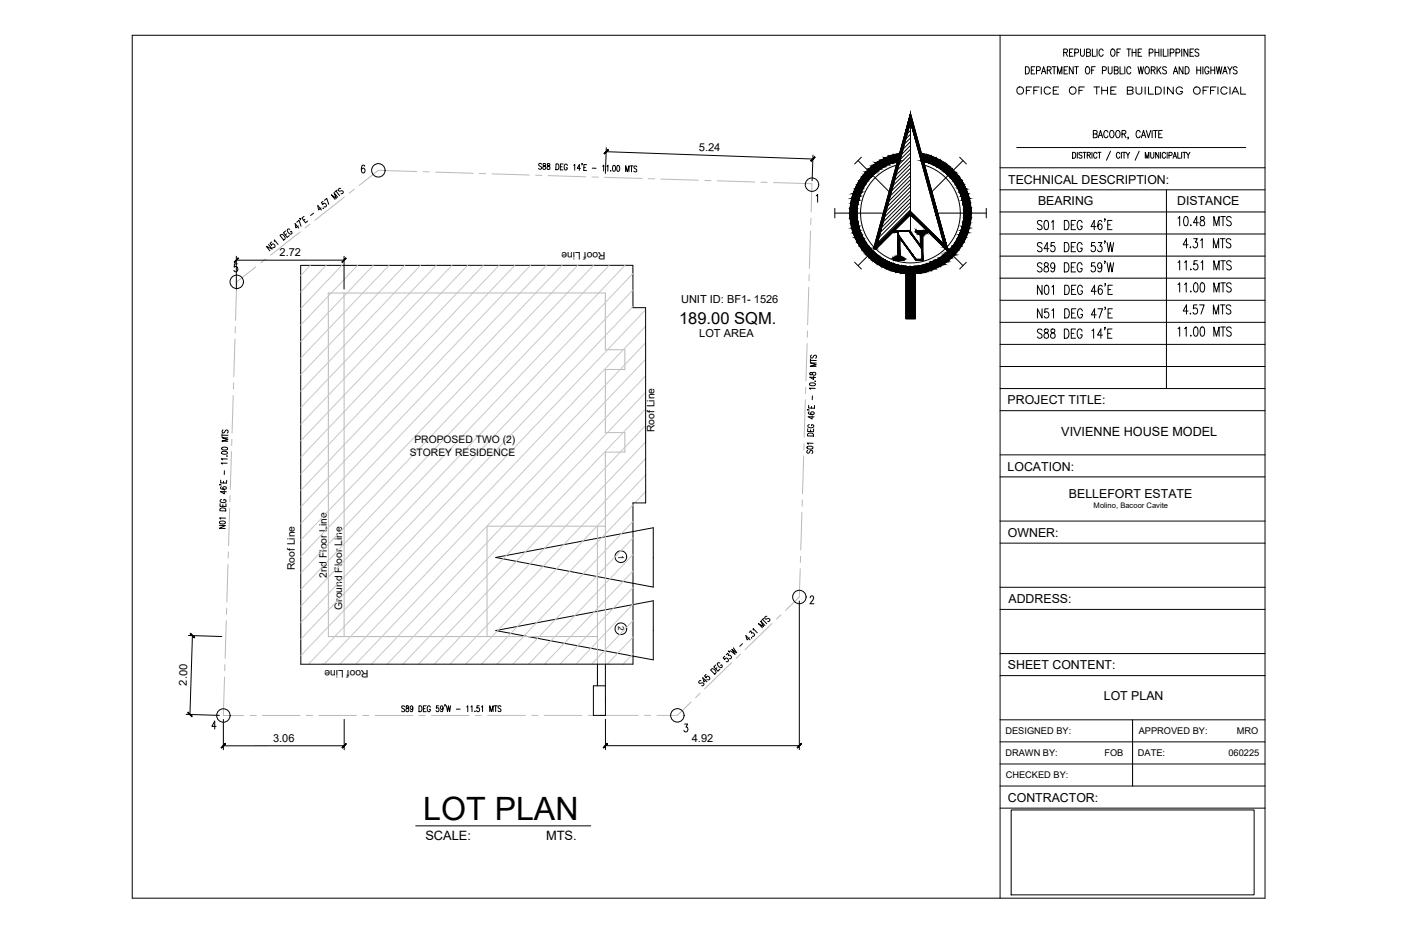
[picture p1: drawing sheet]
<svg xmlns="http://www.w3.org/2000/svg" width="914mm" height="610mm" viewBox="0 0 914 610" stroke-linecap="round" stroke-linejoin="round" font-family="sans-serif">
<!-- layer: 0 -->
<g fill="none" stroke="#000" stroke-width=".65">
<path d="M86 23h740v563h-740zM653 23v563M396 99l135 5M396 96l-1 17M238 108h-1a3 3 0 0 0 0 5 1.5 1.5 0 0 0 1-2 1.5 1.5 0 0 0-2-1v1M354 107h-1h-1v1l1 1a1 1 0 0 1 0 1 1 1 0 0 1-1 0M355 107l-1 1a2 2 0 0 1 2 2 1.2 1.2 0 0 1-2-1 1.2 1.2 0 0 1 2-1v-1zM357 107v1a2 2 0 0 1 2 2 1.2 1.2 0 0 1-2 0 1.2 1.2 0 0 1 1-2l1-1zM363 107a1.9 1.9 0 0 1 2 2 1.9 1.9 0 0 1-2 2zM366 109h1M368 107h-2v4h1M370 108a1.1 1.1 0 0 0-1-1 1.1 1.1 0 0 0-1 2 1.1 1.1 0 0 0 1 2 1.1 1.1 0 0 0 1-1v-1"/>
<path d="M374 108l1-1v4M379 110h-2l1-3v4M380 107v1M381 109h1M383 107h-2v4h2M387 110h2M393 108h1v4M396 109l1-1v4M399 111h.1M400 108a1.9 1.9 0 0 1 2 2 1.9 1.9 0 0 1-1 2l-1-1zM403 108a1.9 1.9 0 0 1 2 2 1.9 1.9 0 0 1-1 2l-1-1zM408 112v-4l1 4 2-4-1 4"/>
<path d="M411 108h2M412 108v4M416 109l-1-1-1 1v1h1a1 1 0 0 1 0 2 1 1 0 0 1-1 0M531 101l-1 17M653 110h173M205 139l-2 2M210 136l-2 1-1-3 3 3M211 131l-1 1 1 2a1.1 1.1 0 0 1 1-1 1.1 1.1 0 0 1 1 1 1.1 1.1 0 0 1-1 1M211 136h.1M212 131l1-1 2 3M219 125l3 3M220 124l-1 1"/>
<path d="M220 129l-2-3 2 3-4-2 3 3M222 123h-1v1l1 1 1-1a1.1 1.1 0 0 1 1 2 1 1 0 0 1-1 0M533 128l1-1v5M653 124h173M653 138h173M761 124v130M175 160l3 3-4-2 2 3M177 158l-1 1 1 1a1.1 1.1 0 0 1 1-1 1.1 1.1 0 0 1 1 2 1.1 1.1 0 0 1-1 0M179 158v-1l2 3M183 154a1.9 1.9 0 0 1 3 0 1.9 1.9 0 0 1-1 3zM186 151l-1 1 2 3 2-1M187 153h-1"/>
<path d="M189 150a1.1 1.1 0 0 0-1 0 1.1 1.1 0 0 0 0 1v1a1.1 1.1 0 0 0 2 1 1.1 1.1 0 0 0 0-2M194 145l1-1 1 4M195 147l-2 2v-3l2 3M196 143h.1M198 141l-1 1 2 3 2-1M199 143l-1 1M653 153h173M154 167v22M155 172h-2v2a1.5 1.5 0 0 1 2 2 1.5 1.5 0 0 1-2 1v-1M196 173h217v28h8v127h-8v105l-217 1zM225 167v22M225 170h-71"/>
<path d="M653 167h173M653 182h173M653 196h173M653 210h173M529 235h4M529 234v2M530 232h-1l1 2v-1l1-1a1 1 0 0 1 2 0 1.1 1.1 0 0 1-1 2M533 237h-4l4 1-4 1h4M653 225h173M653 239h173M529 250h2l1 1a2.2 2.2 0 0 1-4 0zM529 243v2a2 2 0 0 1 3-2 1.2 1.2 0 0 1-1 2 1.2 1.2 0 0 1-1-2z"/>
<path d="M530 258v3M531 246v2l-2-2h3M532 249h.1M532 254l-4-1 1 1M653 254h173M527 267l1 1M527 280v2h4v-2M528 265v1h4v-1M528 269a1.9 1.9 0 0 0 1 2 1.9 1.9 0 0 0 2-2 1.1 1.1 0 0 0-1 0 1.1 1.1 0 0 0-1 1l1 1M528 277a1.1 1.1 0 0 0-1 1 1.1 1.1 0 0 0 2 1h1a1.1 1.1 0 0 0 1-1 1.1 1.1 0 0 0-1-1v1M530 265v1M530 271v2l-2-1h3"/>
<path d="M653 268h173M145 295a1.9 1.9 0 0 1 2-1 1.9 1.9 0 0 1 1 2h-3zM145 292h2l2 1a2.2 2.2 0 0 1-4 0zM145 284h4M145 283v2M146 281l-1 1 1 1v-1l1-1a1 1 0 0 1 2 0 1 1 0 0 1 0 1l-1 1M148 298h.1M148 300l-4-1 1 1M149 286h-4l4 1-4 1h4M527 292l2-1 2 1a2.2 2.2 0 0 1-4 0zM527 294v1v1h1l1-2a1 1 0 0 1 1 0 1 1 0 0 1 0 2M527 283a2.2 2.2 0 0 1 3 0 2.2 2.2 0 0 1 1 2h-4z"/>
<path d="M529 281v1M531 289h-4l1 1M653 297h173M143 316l1 1M144 313v2h4v-1M144 318a1.9 1.9 0 0 0 2 2 1.9 1.9 0 0 0 2-2 1.1 1.1 0 0 0-2 0 1.1 1.1 0 0 0 0 1M146 314v1M146 307v3M148 302h-4l1 1M653 311h173M144 329v1l3 1v-2M144 332a2.2 2.2 0 0 1 2 0 2.2 2.2 0 0 1 1 1h-4z"/>
<path d="M145 326a1.1 1.1 0 0 0-1 1 1.1 1.1 0 0 0 1 1h1a1.1 1.1 0 0 0 2-1 1.1 1.1 0 0 0-2-1v1M145 329v2M146 320v2l-2-1h4M147 338h-4l1 1M143 343h4l-4 2h4M143 340h2l2 1a2.2 2.2 0 0 1-4 0zM653 340h173M653 354h173M522 392v97M529 390v-1a1.2 1.2 0 0 1 2 0 1.2 1.2 0 0 1 0 2l-2 3h2M653 383h173M653 398h173"/>
<path d="M123 415h22M126 415l-2 51M489 413l1-1 1 1a1.1 1.1 0 0 1 1 1 1.1 1.1 0 0 1-1 1M489 416l-1 2-1-3 3 3M490 416h.1M492 411v-1l2 3M498 404l2 3M498 404l-1 1M499 408l-2-3 1 4-3-2 3 3M501 402l-2 1v1h1h1a1.1 1.1 0 0 1 2 1 1.1 1.1 0 0 1-2 1M390 433v15M395 436h.1"/>
<path d="M395 433v15M464 437a1.9 1.9 0 0 1 3 0 1.9 1.9 0 0 1-1 3zM467 434l-1 1 3 3 1-1M468 436l-1 1M470 433a1.1 1.1 0 0 0-2 0 1.1 1.1 0 0 0 1 2 1.1 1.1 0 0 0 2 1 1.1 1.1 0 0 0 0-2h-1M473 428l-1 1 1 2a1.1 1.1 0 0 1 1-1 1.1 1.1 0 0 1 1 1 1.1 1.1 0 0 1-1 1M474 427l1-1 1 2a1.1 1.1 0 0 1 1 0 1.1 1.1 0 0 1-1 2M476 425v1M479 423l2 3-3-2 2 3-3-2M485 420l-2 2M653 427h173M387 448h8v19h-8z"/>
<path d="M457 444l-1 2h1h2v1l-1 1M461 440l-1 1 1 1a1.1 1.1 0 0 1 1-1 1.1 1.1 0 0 1 1 2 1.1 1.1 0 0 1-1 1M461 444l-2 1v-3l2 3M653 441h173M121 466l22 1M141 474h-3l2-3v5M146 470v19M225 470v19M264 461h-1h-1v1l2 1a1 1 0 0 1 0 1 1 1 0 0 1-2 0M265 461v1a2 2 0 0 1 2 2 1.3 1.3 0 0 1-2-1 1.3 1.3 0 0 1 2-1v-1zM269 462v1a1 1 0 0 1-1-1 1 1 0 0 1 1-1v3h-1M273 461a1.9 1.9 0 0 1 2 2 1.9 1.9 0 0 1-2 2z"/>
<path d="M276 463h1M278 461h-2v4h2M281 462a1.1 1.1 0 0 0-1-1 1.1 1.1 0 0 0-1 1v1a1.1 1.1 0 0 0 1 2 1.1 1.1 0 0 0 1-2h-1M286 461h-1v1a1.1 1.1 0 0 1 1 0 1.1 1.1 0 0 1 0 2 1.1 1.1 0 0 1-1 0M289 462v1a1.1 1.1 0 0 1-2-1 1.1 1.1 0 0 1 2-1v3h-1M291 460l-1 1M291 461l1 4 1-4v4l1-4M298 463h2M305 461v4M307 461h1v4M310 464h.1M313 461h-2v1a1.1 1.1 0 0 1 2 0 1.1 1.1 0 0 1 0 2 1.1 1.1 0 0 1-2 0"/>
<path d="M314 461h1v3M320 464v-3l1 3 1-3v3M323 461h1M323 461v3M327 461h-1h-1v1l1 1a1 1 0 0 1 1 1 1 1 0 0 1-2 0M395 470v19M447 473h2l-1 2a1.5 1.5 0 0 1 1 2 1.5 1.5 0 0 1-3 0M653 470h173M739 470v43M225 487h-79M395 487h127M653 484h173"/>
<path d="M653 499h173M653 513h173M271 539h115M653 527h173M660 529h159v55h-159z"/>
<circle cx="247" cy="111" r="4"/>
<circle cx="530" cy="121" r="4"/>
<circle cx="155" cy="184" r="4"/>
<circle cx="522" cy="390" r="4"/>
<circle cx="146" cy="467" r="4"/>
<circle cx="442" cy="467" r="4"/>
</g>
<!-- layer: papel -->
<g fill="none" stroke="#000" stroke-width=".65">
<path d="M664 96h149M700 99a1.9 1.9 0 0 1 2 2 1.9 1.9 0 0 1-2 2zM703 99v4M706 100v-1l-2 1v1l2 1v1h-2M707 99h2M708 99v4M713 99v4M714 87h2v-2h-2v5l2-1v-1l-1-1M717 99h2M717 90l1-5 2 5M717 88h2M718 99v4"/>
<path d="M723 86a1.4 1.4 0 0 0-2-1 1.4 1.4 0 0 0-1 2v1a1.4 1.4 0 0 0 1 2 1.4 1.4 0 0 0 2-1M725 99l-3 6M725 85a2.4 2.4 0 0 1 2 3 2.4 2.4 0 0 1-2 2 3 3 0 0 1 0-5zM729 85a2.4 2.4 0 0 1 2 3 2.4 2.4 0 0 1-2 2 3 3 0 0 1 0-5zM732 99v4M732 87h2v-2h-2v5M733 99h2M734 87l1 3M734 99v4M735 99l1 2v2M736 90v1M737 99l-1 2"/>
<path d="M744 99l-3 6M744 86a1.4 1.4 0 0 0-2-1 1.4 1.4 0 0 0-1 2v1a1.4 1.4 0 0 0 1 2 1.4 1.4 0 0 0 2-1M745 90l1-5 2 5M745 88h2M748 85l2 5 1-5M751 99v3l1 1h1v-4M752 85v5M753 85h2M754 85v5M756 87h2M756 99v4l-2-4v4M757 99v4"/>
<path d="M759 85h-3v5h3M762 99v4M769 99v4h1M771 99v4M772 99h2M773 99v4M774 99l1 2v2M777 99l-2 2M710 101h1v-1l-1-1v4M711 101l1 2M716 100a1.1 1.1 0 0 0-1-1 1.1 1.1 0 0 0-1 2v1a1.1 1.1 0 0 0 1 1 1.1 1.1 0 0 0 1-1M731 100a1.1 1.1 0 0 0-2-1 1.1 1.1 0 0 0 0 2v1a1.1 1.1 0 0 0 0 1 1.1 1.1 0 0 0 2-1"/>
<path d="M748 103v-4l1 4 1-4v4M761 100a1.1 1.1 0 0 0-2-1 1.1 1.1 0 0 0 0 2v1a1.1 1.1 0 0 0 0 1 1.1 1.1 0 0 0 2-1M763 101h2v-1l-2-1v4M766 103l1-4 1 4M766 102h2"/>
</g>
<!-- layer: Layer 1 -->
<g fill="none" stroke="#000" stroke-width=".65">
<path d="M594 79l25 85-3-4zM594 74l25 90-25-85zM594 74v5l-22 83zM594 74l-22 88h-2zM594 77v75M594 78h.1M594 100l-8 9M594 97l-7 8M594 95l-7 7M594 92l-6 6M594 90l-5 5M594 88l-4 4"/>
<path d="M594 85l-3 3M594 83l-2 2M594 80l-1 1M560 105l21 21M561 118l4 2-6 1zM561 118h5l-1 2zM562 103l-4 4M563 115l3 3h-5zM563 115l5 1-2 2zM565 113l3 3-5-1zM565 113l5 1-2 2zM567 110l3 4-5-1z"/>
<path d="M567 110l5 2-2 2zM567 110l2-2 3 4zM569 108l6 2-3 2zM569 108l3-2 3 4zM572 106l5 3-2 1zM572 106l3-1 2 4zM575 105l5 2-3 2zM575 105l3-2 2 4zM578 103l4 3-2 1zM578 103l3-1 1 4zM581 102l4 4h-3zM581 102l3-1 1 5z"/>
<path d="M584 101l4 4-3 1zM584 101l3-1 1 5zM586 108a33 33 0 0 0-18 50 33 33 0 0 0 53 0 33 33 0 0 0-18-50M594 107l-11 12M594 105l-10 10M594 102l-9 10M594 110l-12 12M594 112l-13 14M594 115l-14 14M594 117l-15 15M594 120l-16 16M602 100l2 6-3-1z"/>
<path d="M602 100l3 1-1 5zM605 101l1 5h-2zM605 101l3 1-2 4zM608 102l1 5-3-1zM608 102l3 1-2 4zM611 103v6l-2-2zM611 103l3 2-3 4zM614 105v5l-3-1zM614 105l2 1-2 4zM616 106v6l-2-2zM616 106l3 2-3 4zM619 108l-1 6-2-2z"/>
<path d="M619 108l2 2-3 4zM620 116l4-3-2 5zM621 110l-1 6-2-2zM621 110l3 3-4 3zM622 118l4-3-2 5zM624 113l2 2-4 3zM626 115l2 3-4 2zM626 103l5 4M628 118l1 3-4 2zM629 105l-21 21M545 139h32M545 136v6"/>
<path d="M555 139h4l-4 3zM555 139l5-3-1 3zM555 136h5l-5 3zM555 136l5-2v2zM555 133l5 1-5 2zM555 133l5-2v3zM556 130l4 1-5 2zM556 130l5-2-1 3zM557 126l4 2-5 2zM557 126l5-1-1 3zM558 124l4 1-5 1zM558 124l5-1-1 2z"/>
<path d="M559 121l4 2-5 1zM559 121l6-1-2 3zM594 138v2l-23 23zM594 138l22 22-22-20zM594 122l-17 17M594 125l-18 18M594 127l-19 19M594 130l-20 19M594 132l-21 21M594 134l-21 22M594 137l-22 23M611 139h33"/>
<path d="M624 120l4-2-3 5zM625 123l4-2-3 4zM626 125l5-1-4 4zM627 128l5-2-4 5zM628 131l5-1-4 4zM629 134l4-4v3zM629 134l4-1-4 3zM629 136l4-3 1 3zM629 136h5l-5 3zM629 139l5-3v3zM629 139h5l-5 3zM629 121l2 3-5 1z"/>
<path d="M631 124l1 2-5 2zM632 126l1 4-5 1zM644 136v6M555 142h5l-5 4zM555 142l4-3 1 3zM555 146l5-1-4 4zM555 146l5-4v3zM556 149l4-1-3 4zM556 149l4-4v3zM557 152l4-2-3 5zM558 155l4-2-2 5zM560 158l4-2-3 5z"/>
<path d="M560 148l1 2-4 2zM561 150l1 3-4 2zM562 153l2 3-4 2zM564 156l1 2-4 3zM565 158l2 3-4 2zM581 152l-21 21M583 150h11l-10 1zM583 150l1 1zM583 150l1 1-1 1zM583 152l3-1zM584 151l10-1-1 1zM586 152v-1v16z"/>
<path d="M586 152v15zM587 154v13zM587 154v1v12zM587 154l11 15-11-14zM587 155l11 14v1zM593 151l8 9v2zM594 150l7 10-8-9zM594 140l22 20 3 4zM598 152v-1zM598 150h7l-6 1zM598 150l1 1zM598 150l1 1-1 1z"/>
<path d="M598 151v1zM598 151h.1M599 151l6-1-1 1zM599 151l-1 1zM599 151v1zM599 152v-1zM600 152v-1zM600 151l-1 1zM600 151v1zM600 152h.1M600 152h1zM601 152h.1"/>
<path d="M601 153h.1M601 153v1zM601 154v8zM602 154v16v-1zM602 154v16zM602 153v1zM602 153h.1M602 152v1zM602 152h.1M603 152h.1M602 152h1zM603 151v1z"/>
<path d="M604 151l-1 1zM604 151v1zM604 151l1 1zM604 151h.1M605 150v2l-1-1zM608 152l21 21M624 158h5l-2 3zM624 158l3 3h-5zM625 156l5-1-1 3zM625 156l4 2h-5zM626 153l6-1-2 3zM626 153l4 2-5 1z"/>
<path d="M627 150l6-1-1 3zM627 150l5 2-6 1zM628 148l5-2v3zM628 148l5 1-6 1zM629 145l5-3-1 4zM629 145l4 1-5 2zM629 142l5-3v3zM629 142h5l-5 3zM558 171l4 5M561 161l4-3-2 5zM563 163l4-2-2 5zM565 166l4-3-2 5z"/>
<path d="M567 161l2 2-4 3zM569 163l2 2-4 3zM570 162l24-24-23 25zM571 165l2 2-3 3zM571 165l-1 5-3-2zM573 167l2 1-2 4zM573 167v5l-3-2zM575 168l3 2-3 4zM575 168v6l-2-2zM578 170l2 1-2 4zM578 170v5l-3-1zM580 171l3 1-2 5z"/>
<path d="M580 171l1 6-3-2zM583 172l3 1-1 4zM583 172l2 5h-4zM583 169h1zM583 169h1l-1 1zM583 170l6-1 1 1zM584 169h.1M584 169h5l-6 1zM584 169h1zM585 168v1zM585 168l1 1zM586 169h.1"/>
<path d="M586 168h.1M586 173l3 1-1 4zM586 173l2 5-3-1zM586 167h.1M586 167v1zM587 167h.1M587 168h.1M587 167v1zM587 168h1zM587 169l1-1zM588 168l-1 1zM588 169v-1z"/>
<path d="M588 168v1zM589 174h2v5zM589 174l2 5-3-1zM589 169h.1M589 169h-1zM589 169h1zM589 169h1h-1zM589 169l1 1zM589 169h1v1zM591 176l6 32h-6zM591 176h6v32zM591 174h3v5z"/>
<path d="M591 174l3 5h-3zM594 174h3v5zM594 174l3 5h-3zM597 174h3l1 4zM597 174l4 4-4 1zM598 170l4-1v1zM598 169h4l-4 1zM600 174l3-1 1 4zM600 174l4 3-3 1zM603 173l3-1 1 5zM603 173l4 4h-3zM606 172l2-1 2 4z"/>
<path d="M606 172l4 3-3 2zM608 171l3-1 2 4zM608 171l5 3-3 1zM611 170l2-2 3 4zM611 170l5 2-3 2zM613 168l3-1 3 3zM613 168l6 2-3 2zM616 167l2-2 3 3zM616 167l5 1-2 2zM618 165l2-2 3 3zM618 165l5 1-2 2zM620 163h6l-3 3z"/>
<path d="M622 161h5l-1 2zM622 161l4 2h-6zM631 171l-5 5"/>
</g>
<g fill="#000" stroke="#000" stroke-width=".65">
<path d="M594 79l17 59h-1zM561 118l4 2zM561 118h5l-1 2zM574 105h1zM585 102l3 3zM585 102h2l1 3zM584 101l3-1v1zM609 106h1zM555 139l5-3-1 3zM555 136l5-2v2zM555 133l5-2v2zM556 130l5-2v2z"/>
<path d="M557 126l5-1v1zM558 124l5-1v1zM629 142l5-3v3zM555 142h5zM559 142h1zM572 160v2zM583 152h1zM583 151h1zM586 152v10zM584 152h2zM586 152v-1zM587 155v12z"/>
<path d="M587 155l9 12zM587 155h1l8 12zM594 151l7 9zM596 154l5 6zM598 151h1l-1 1zM598 152v-1zM601 154v6zM602 153v1zM604 151l1 1zM624 158h5zM624 158l3 3h-5zM625 156l4 2h-5z"/>
<path d="M626 153l4 2h-5zM627 150l5 2h-5zM628 148l5 1h-5zM629 145l4 1h-4zM629 142h5zM625 156l5-1v1zM626 153l6-1-1 1zM627 150l6-1-1 1zM628 148l5-2v2zM629 145l5-3-1 3zM563 163h1zM568 163h1z"/>
<path d="M569 163h-1zM569 170h1zM570 162h1zM571 165v1h-1zM571 162h1zM573 167v1h-1zM575 168v2h-1zM578 170h-1zM580 171l1 1h-1zM583 169h1zM586 173v1zM589 169h1z"/>
<path d="M594 174l1 1h-1zM594 174h3zM597 174h3zM613 174h1zM622 161h5z"/>
<path d="M593 79l-21 81zM593 79l-21 81h-1z"/>
<path d="M593 79l-21 81 22-81zM593 79l-21 81z"/>
<path d="M594 74l2 5h-2zM594 74l-1 5h1zM594 74l-1 5z"/>
<path d="M594 79l18 59-16-59zM594 79l18 59h-1z"/>
<path d="M561 118l-2 2h6zM559 120h6zM559 121l6-1z"/>
<path d="M562 116l4 2-2-2zM562 116l4 2h-5z"/>
<path d="M564 114l4 1-2-1zM564 114l4 1h-5z"/>
<path d="M564 116l3 2 1-2zM564 116l3 2zM561 118h5zM561 118h5z"/>
<path d="M566 112l3 1-1-1zM566 112l3 1h-4z"/>
<path d="M569 109l2 1-1-1zM567 110l2-1 2 1z"/>
<path d="M566 114l3 1 1-1zM566 114l3 1h-1zM568 115v1l1-1zM563 115h5v1zM563 115l1 1h4zM563 115l1 1h-2z"/>
<path d="M569 108l2 1zM569 109v-1l1 1z"/>
<path d="M571 109h3l1 1zM574 109l1 1 2-1z"/>
<path d="M570 109l5 1zM570 109l5 1h-4z"/>
<path d="M567 110h4zM567 110h4z"/>
<path d="M568 112l3 1 1-1zM568 112l3 1h-2zM569 113l1 1 1-1zM565 113h4l1 1zM565 113l1 1h4zM565 113l1 1h-2z"/>
<path d="M571 107l2 1v-1zM569 108l2-1 2 1z"/>
<path d="M569 108l5 1-1-1zM569 108l5 1z"/>
<path d="M572 106l1 1h1zM571 107l1-1 1 1z"/>
<path d="M573 107l3 1zM573 107l3 1h-3z"/>
<path d="M571 110h4zM571 110h3zM571 110l1 2 2-2zM567 110h4l1 2zM567 110l1 2h4zM567 110l1 2h-2z"/>
<path d="M574 105l1 1zM573 106l1-1 1 1z"/>
<path d="M575 105l1 1zM575 105l1 1h-1z"/>
<path d="M573 106h3h-1zM572 106h1h3z"/>
<path d="M572 106l4 1v-1zM572 106l4 1h-2z"/>
<path d="M576 108l1 1zM577 108v1l1-1z"/>
<path d="M573 108l4 1zM573 108l4 1h-3z"/>
<path d="M575 106h3zM575 106h3h-2z"/>
<path d="M574 107l3 1-1-1zM574 107l3 1z"/>
<path d="M578 106h1l1 1zM579 106l1 1 2-1z"/>
<path d="M576 106l4 1-2-1zM576 106l4 1h-4z"/>
<path d="M575 105h3zM575 105h3z"/>
<path d="M575 105l4 1-1-1zM575 105l4 1h-3z"/>
<path d="M576 106h3zM576 106h3z"/>
<path d="M576 107l2 1 2-1zM576 107l2 1h-1z"/>
<path d="M578 103v2h2zM575 105l3-2v2z"/>
<path d="M578 105h2zM578 105h2z"/>
<path d="M578 105l3 1zM578 105l3 1h-2z"/>
<path d="M581 106h1zM582 106h3z"/>
<path d="M579 106h3h-1zM579 106h3h-3z"/>
<path d="M578 103l4 2-1-2zM578 103l4 2h-2z"/>
<path d="M580 105h2zM580 105h2z"/>
<path d="M580 105l2 1v-1zM580 105l2 1z"/>
<path d="M581 102v1h1zM578 103l3-1v1z"/>
<path d="M581 103l3 2-2-2zM581 103l3 2h-2z"/>
<path d="M582 105h2zM582 105h2z"/>
<path d="M581 102l3 1v-1zM581 102l3 1h-2z"/>
<path d="M584 105l1 1zM585 105v1l3-1z"/>
<path d="M582 105l3 1-1-1zM582 105l3 1h-3z"/>
<path d="M582 103l3 2-1-2zM582 103l3 2z"/>
<path d="M584 101v1h1zM581 102l3-1v1z"/>
<path d="M584 102l3 3-2-3zM584 102l3 3h-2z"/>
<path d="M584 101l3 1v-1zM584 101l3 1h-2z"/>
<path d="M585 105h3zM585 105h3z"/>
<path d="M601 105h2l1 1zM603 105l1 1z"/>
<path d="M602 101l1 4zM602 101l1 4h-2z"/>
<path d="M601 105h2zM601 105h2z"/>
<path d="M604 106h2zM606 106h1z"/>
<path d="M603 105h1zM603 105h1z"/>
<path d="M603 103l1 2v-2zM603 103l1 2h-1z"/>
<path d="M602 102l2 1 1-1zM602 102l2 1h-1z"/>
<path d="M602 100v1h3zM602 100v1z"/>
<path d="M602 101l3 1v-1zM602 101l3 1h-3z"/>
<path d="M605 102v1v-1zM605 102v1h-1z"/>
<path d="M604 103l2 2-1-2zM604 103l2 2h-2z"/>
<path d="M604 105h2zM604 105h2z"/>
<path d="M604 105l2 1v-1zM604 105l2 1h-2z"/>
<path d="M606 106h3v1zM609 106v1v-1z"/>
<path d="M606 105l1 1v-1zM606 105l1 1z"/>
<path d="M606 105h1zM606 105h1z"/>
<path d="M605 103l2 2v-2zM605 103l2 2h-1z"/>
<path d="M605 101v1h3zM605 101v1z"/>
<path d="M605 102l2 1 1-1zM605 102l2 1h-2z"/>
<path d="M607 103l1 2v-2zM607 103l1 2h-1z"/>
<path d="M607 105h1zM607 105h1z"/>
<path d="M607 105l2 1-1-1zM607 105l2 1h-2z"/>
<path d="M607 106h2zM607 106h2h-3z"/>
<path d="M608 105l2 1v-1zM608 105l2 1h-1z"/>
<path d="M611 108v1zM611 108v1z"/>
<path d="M608 102v1h3zM608 102v1h-1z"/>
<path d="M608 103l2 2 1-2zM608 103l2 2h-2z"/>
<path d="M610 105l1 1v-1zM610 105l1 1h-1z"/>
<path d="M610 106h1zM610 106h1h-2z"/>
<path d="M609 106l2 1v-1zM609 106l2 1h-2z"/>
<path d="M609 107l2 1v-1zM609 107l2 1z"/>
<path d="M611 109h3v1zM614 109v1l1-1z"/>
<path d="M611 107l1 1v-1zM611 107l1 1z"/>
<path d="M611 106l1 1 1-1zM611 106l1 1h-1z"/>
<path d="M611 106h2zM611 106h2h-2z"/>
<path d="M611 105l2 1 1-1zM611 105l2 1h-2z"/>
<path d="M611 103v2h3zM611 103v2h-1z"/>
<path d="M611 105h3zM611 105h3z"/>
<path d="M614 105v1zM614 105v1h-1z"/>
<path d="M613 106h1zM613 106h1h-1z"/>
<path d="M613 106l1 1v-1zM613 106l1 1h-2z"/>
<path d="M612 107l2 1v-1zM612 107l2 1h-2z"/>
<path d="M612 108l2 1v-1zM612 108l2 1h-3z"/>
<path d="M614 105l1 1zM614 105l1 1h-1z"/>
<path d="M614 110h2v2zM616 110v2l1-2z"/>
<path d="M614 106h2zM614 106h2h-2z"/>
<path d="M614 108l1 1v-1zM614 108l1 1h-1z"/>
<path d="M614 107l1 1 1-1zM614 107l1 1h-1z"/>
<path d="M614 110h2zM614 110h2z"/>
<path d="M615 109l1 1v-1zM615 109l1 1h-2z"/>
<path d="M615 108l1 1v-1zM615 108l1 1h-1z"/>
<path d="M616 107v1v-1zM616 107v1h-1z"/>
<path d="M614 106l2 1v-1zM614 106l2 1h-2z"/>
<path d="M617 113h1v1zM618 113v1l1-1z"/>
<path d="M616 110h1zM616 110h1z"/>
<path d="M616 106v1h2zM616 106v1z"/>
<path d="M616 107l3 1-1-1zM616 107l3 1h-3z"/>
<path d="M616 112l2 1 1-1zM616 112l2 1h-1z"/>
<path d="M616 109l1 1 2-1zM616 109l1 1h-1z"/>
<path d="M617 110l2 2v-2zM617 110l2 2h-3z"/>
<path d="M617 110h2zM617 110h2z"/>
<path d="M619 109v1zM619 109v1h-2z"/>
<path d="M616 108l3 1v-1zM616 108l3 1h-3z"/>
<path d="M619 108v1h1zM619 108v1z"/>
<path d="M619 109l2 1zM619 109l2 1h-2z"/>
<path d="M620 115v1zM620 115v1l1-1z"/>
<path d="M619 112v1l1-1zM619 112v1h-1z"/>
<path d="M618 114l2 1 1-1zM618 114l2 1z"/>
<path d="M619 113l2 1v-1zM619 113l2 1h-3z"/>
<path d="M620 112l1 1v-1zM620 112l1 1h-2z"/>
<path d="M619 110h2zM619 110h2z"/>
<path d="M619 110l1 2 1-2zM619 110l1 2h-1z"/>
<path d="M622 118h3l-1 2zM625 118l-1 2 3-2z"/>
<path d="M621 114v1l1-1zM621 114v1h-1z"/>
<path d="M620 116l2 2 1-2zM620 116l2 2z"/>
<path d="M621 110v2h2zM621 110v2h-1z"/>
<path d="M621 112l3 1-1-1zM621 112l3 1h-3z"/>
<path d="M621 115l2 1v-1zM620 116l1-1 2 1z"/>
<path d="M622 114l1 1v-1zM621 115l1-1 1 1z"/>
<path d="M621 113l1 1 2-1zM621 113l1 1h-1z"/>
<path d="M624 113l-1 1h2zM622 114l2-1-1 1z"/>
<path d="M623 114l3 1-1-1zM623 114l3 1h-3z"/>
<path d="M622 118h3zM622 118h3z"/>
<path d="M623 116l-1 2 3-2zM623 116l-1 2z"/>
<path d="M625 116v2l1-2zM622 118l3-2v2z"/>
<path d="M623 115l2 1 1-1zM623 115l2 1h-2z"/>
<path d="M626 115v1zM625 116l1-1z"/>
<path d="M626 116l2 2-2-2zM626 116l2 2h-3z"/>
<path d="M627 118l-1 2zM624 120l3-2-1 2z"/>
<path d="M625 118h3zM625 118h2z"/>
<path d="M628 118l1 2zM628 118l1 2h-3z"/>
<path d="M555 139v3l4-3zM555 139v3z"/>
<path d="M555 136h5zM555 136h5zM555 136v3l5-3z"/>
<path d="M555 133l5 1v-1zM555 133l5 1h-5zM555 134v2l5-2z"/>
<path d="M556 130l4 1 1-1zM556 130l4 1h-4zM556 131l-1 2 5-2z"/>
<path d="M557 126l4 2 1-2zM557 126l4 2h-5zM556 128v2l5-2z"/>
<path d="M558 124l4 1 1-1zM558 124l4 1h-5zM557 125v1l5-1z"/>
<path d="M559 121l4 2 2-2zM559 121l4 2h-5zM558 123v1l5-1z"/>
<path d="M610 138l2 2-1-2zM610 138l2 2h-1z"/>
<path d="M611 138l1 2zM611 138l1 2z"/>
<path d="M624 121h2l-1 2zM626 121l-1 2 4-2zM625 123l4-2-1 2zM629 121l-1 2h2z"/>
<path d="M625 124h2l-1 1zM627 124l-1 1 5-1zM626 125l5-1-2 1zM631 124l-2 1h2z"/>
<path d="M624 120h2zM624 120l2 1z"/>
<path d="M627 126h1l-1 2zM628 126l-1 2 5-2zM627 128l5-2-2 2zM632 126l-2 2h2z"/>
<path d="M628 130h1l-1 1zM629 130l-1 1 5-1zM628 131l5-1-1 1zM632 131h1v-1z"/>
<path d="M625 123l2 1 1-1zM625 123l2 1h-2z"/>
<path d="M629 133v1zM629 133v1l4-1zM629 134l4-1-1 1zM632 134h1v-1z"/>
<path d="M629 136h5zM629 136h5zM633 136h1z"/>
<path d="M626 120l3 1zM626 120l3 1z"/>
<path d="M629 136v3zM629 136h4l-4 3z"/>
<path d="M626 125l2 1 1-1zM626 125l2 1h-1z"/>
<path d="M628 123l3 1-1-1zM628 123l3 1h-4z"/>
<path d="M627 128l2 2 1-2zM627 128l2 2h-1z"/>
<path d="M629 125l3 1-1-1zM629 125l3 1h-4z"/>
<path d="M628 131l1 2 3-2zM628 131l1 2z"/>
<path d="M630 128l3 2-1-2zM630 128l3 2h-4z"/>
<path d="M629 134v2l3-2zM629 134v2z"/>
<path d="M632 131l1 2v-2zM629 133l3-2 1 2z"/>
<path d="M632 134l2 2-1-2zM629 136l3-2 2 2z"/>
<path d="M633 136l1 3v-3zM629 139l4-3 1 3z"/>
<path d="M555 145h1l-1 1zM555 146l5-1h-4z"/>
<path d="M556 148h1l-1 1zM557 148l-1 1 4-1z"/>
<path d="M556 150h2l-1 2zM558 150l-1 2 4-2z"/>
<path d="M557 153h2l-1 2zM559 153l-1 2 4-2z"/>
<path d="M558 156h3l-1 2zM561 156l-1 2 4-2z"/>
<path d="M559 146l1-1zM555 146l5-1-1 1z"/>
<path d="M555 146l2 2 2-2zM555 146l2 2h-1z"/>
<path d="M559 142h1zM555 142h5z"/>
<path d="M555 142l1 3 3-3zM555 142l1 3h-1z"/>
<path d="M560 148l-1 1zM556 149l4-1-1 1z"/>
<path d="M556 149l2 1 1-1zM556 149l2 1h-2z"/>
<path d="M559 139l1 3zM555 142l4-3 1 3z"/>
<path d="M559 142l1 3v-3zM556 145l3-3 1 3z"/>
<path d="M560 145v1zM559 146l1-1v1z"/>
<path d="M559 146l1 2v-2zM559 146l1 2h-3z"/>
<path d="M561 150l-1 2zM557 152l4-2-1 2z"/>
<path d="M557 152l2 1 1-1zM557 152l2 1h-2z"/>
<path d="M560 148l1 1zM560 148l1 1h-2z"/>
<path d="M559 149l2 1v-1zM559 149l2 1h-3z"/>
<path d="M562 153l-1 2zM558 155l4-2-1 2z"/>
<path d="M558 155l3 1v-1zM558 155l3 1h-3z"/>
<path d="M561 150l1 2zM561 150l1 2h-2z"/>
<path d="M560 152l2 1v-1zM560 152l2 1h-3z"/>
<path d="M564 156l-1 2zM560 158l4-2-1 2z"/>
<path d="M560 158l1 3 2-3zM560 158l1 3z"/>
<path d="M562 153l1 2zM562 153l1 2h-2z"/>
<path d="M561 155l3 1-1-1zM561 155l3 1h-3z"/>
<path d="M564 156l1 2zM564 156l1 2h-2z"/>
<path d="M563 158h2zM563 158h2z"/>
<path d="M562 158l-1 3 4-3zM562 158l-1 3z"/>
<path d="M571 160l-1 2 2-2zM571 160l-1 2z"/>
<path d="M572 160v2l2-2zM572 160v2z"/>
<path d="M573 160h1zM572 160h2z"/>
<path d="M574 160l-2 2zM574 160l-2 2z"/>
<path d="M583 151h1zM583 151h1z"/>
<path d="M583 150l1 1zM583 150v1z"/>
<path d="M583 150l1 1zM583 150h11l-10 1z"/>
<path d="M584 151h2zM583 152h1z"/>
<path d="M586 152v10zM586 162v5z"/>
<path d="M584 152h2zM583 152h3z"/>
<path d="M584 151h2zM584 151h2z"/>
<path d="M587 155v12zM587 155v12z"/>
<path d="M587 155l9 12zM596 167l2 2z"/>
<path d="M587 154l1 1h-1zM587 154v1zM587 154v1z"/>
<path d="M592 140l-18 20zM573 160l19-20-18 20z"/>
<path d="M594 151l6 9h1zM600 160h1v2zM601 160v2zM601 160v2zM601 154v6zM601 154v6z"/>
<path d="M594 150l-1 1h1zM584 151l10-1-1 1z"/>
<path d="M593 151h1zM593 151h1z"/>
<path d="M592 140l-17 20 19-20zM592 140l-18 20z"/>
<path d="M594 151l2 3-2-3zM594 151l2 3z"/>
<path d="M594 138l2 2h-2zM594 138l-2 2h2zM592 140l2-2z"/>
<path d="M594 140l22 20-20-20zM594 140l22 20h-2z"/>
<path d="M598 151h1zM598 151h1z"/>
<path d="M598 150l1 1zM598 150v1z"/>
<path d="M598 150l1 1zM598 150h7l-6 1z"/>
<path d="M600 152h1zM600 152h1z"/>
<path d="M601 153v1zM601 153v1z"/>
<path d="M602 153v1zM602 153v1z"/>
<path d="M602 152v1zM602 152v1z"/>
<path d="M604 151l1 1zM605 151v1z"/>
<path d="M605 150l-1 1zM599 151l6-1-1 1z"/>
<path d="M604 151h1zM604 151h1z"/>
<path d="M611 140l7 20-6-20zM611 140l7 20h-2z"/>
<path d="M612 140l6 20-6-20zM612 140l6 20z"/>
<path d="M614 160h2zM614 160h2z"/>
<path d="M614 160l3 2-1-2zM614 160l3 2h-1z"/>
<path d="M616 160h2zM616 160h2z"/>
<path d="M616 160h2zM616 160h2z"/>
<path d="M616 160l2 2v-2zM616 160l2 2h-1z"/>
<path d="M618 160v2zM618 160v2z"/>
<path d="M625 155v1zM625 155h5l-5 1z"/>
<path d="M627 152l-1 1zM627 152h5l-6 1z"/>
<path d="M628 149l-1 1zM628 149h5l-6 1z"/>
<path d="M629 146l-1 2zM629 146h4l-5 2z"/>
<path d="M629 142v3zM629 142h5l-5 3z"/>
<path d="M624 158l3 3 2-3zM624 158l3 3z"/>
<path d="M629 139v3zM629 139h5l-5 3z"/>
<path d="M625 156l4 2zM625 156h5l-1 2z"/>
<path d="M626 153l4 2zM626 153h5l-1 2z"/>
<path d="M627 150l5 2zM627 150h5v2z"/>
<path d="M628 148l5 1zM628 148h5v1z"/>
<path d="M629 145l4 1zM629 145h4v1z"/>
<path d="M629 142h5zM629 142h5z"/>
<path d="M561 161l2 2 1-2zM561 161l2 2z"/>
<path d="M565 158l-1 3zM561 161l4-3-1 3z"/>
<path d="M561 161h3zM561 161h3z"/>
<path d="M564 165h2l-1 1zM566 165l-1 1 1-1z"/>
<path d="M563 163l3 2v-2zM563 163l3 2h-2z"/>
<path d="M566 167h2l-1 1zM568 167l-1 1 2-1z"/>
<path d="M564 163h2zM563 163h1h2z"/>
<path d="M564 161v2l3-2zM564 161v2h-1z"/>
<path d="M567 161l-1 2zM564 163l3-2-1 2z"/>
<path d="M565 158l2 3zM565 158l2 3h-3z"/>
<path d="M564 161h3zM564 161h3z"/>
<path d="M567 161l2 2zM567 161l2 2h-3z"/>
<path d="M566 163v2l2-2zM566 163v2z"/>
<path d="M565 166l3 1v-1zM565 166l3 1h-2z"/>
<path d="M566 165l2 1v-1zM565 166l1-1 2 1z"/>
<path d="M568 163v2v-2zM566 165l2-2v2z"/>
<path d="M566 163h2h1zM566 163h2h-2z"/>
<path d="M568 163l3 2-2-2zM568 163l3 2h-3z"/>
<path d="M568 166l1 1 1-1zM568 166l1 1h-1z"/>
<path d="M567 168l3 2v-2zM567 168l3 2z"/>
<path d="M569 167l1 1v-1zM569 167l1 1h-3z"/>
<path d="M570 162h1zM570 162h1z"/>
<path d="M570 166v1l1-1zM570 166v1h-1z"/>
<path d="M568 165l2 1 1-1zM568 165l2 1h-2z"/>
<path d="M571 162h1zM572 162l-1 1z"/>
<path d="M570 168v2l2-2zM570 168v2z"/>
<path d="M570 168h2zM570 168h2z"/>
<path d="M571 165l1 1zM571 165l1 1h-1z"/>
<path d="M571 166l2 1-1-1zM571 166l2 1h-3z"/>
<path d="M571 171l2 1v-1zM571 171l2 1z"/>
<path d="M570 170h3zM570 170h3h-3z"/>
<path d="M570 170l3 1v-1zM570 170l3 1h-2z"/>
<path d="M572 168h1zM572 168h1z"/>
<path d="M572 168l1 2v-2zM572 168l1 2h-3z"/>
<path d="M570 167l2 1 1-1zM570 167l2 1h-2z"/>
<path d="M573 171v1v-1zM573 171v1z"/>
<path d="M573 170v1l1-1zM573 170v1z"/>
<path d="M573 170h1zM573 170h1h-1z"/>
<path d="M573 167l2 1zM573 167l2 1h-2z"/>
<path d="M573 168h2zM573 168h2z"/>
<path d="M573 168l1 2 1-2zM573 168l1 2h-1z"/>
<path d="M574 170h1zM574 170h1h-1z"/>
<path d="M574 170l1 1v-1zM574 170l1 1h-2z"/>
<path d="M573 171l2 1v-1zM573 171l2 1h-2z"/>
<path d="M573 172h2zM573 172h2z"/>
<path d="M573 172l2 2v-2zM573 172l2 2z"/>
<path d="M576 174h2v1zM578 174v1l1-1z"/>
<path d="M575 173l1 1v-1zM575 173l1 1z"/>
<path d="M575 172l1 1v-1zM575 172l1 1h-1z"/>
<path d="M575 172h1zM575 172h1z"/>
<path d="M575 171l1 1 1-1zM575 171l1 1h-1z"/>
<path d="M575 170l2 1v-1zM575 170l2 1h-2z"/>
<path d="M575 168l3 2zM575 168l3 2h-3z"/>
<path d="M575 170h2h1zM575 170h2h-2z"/>
<path d="M577 170l1 1zM577 170l1 1h-1z"/>
<path d="M577 171l1 1v-1zM577 171l1 1h-2z"/>
<path d="M576 172h2zM576 172h2z"/>
<path d="M576 172l2 1v-1zM576 172l2 1h-2z"/>
<path d="M576 173l2 1v-1zM576 173l2 1h-2z"/>
<path d="M576 174h2zM576 174h2h-3z"/>
<path d="M575 174h3zM575 174h3z"/>
<path d="M578 175h3v2zM581 175v2l1-2z"/>
<path d="M578 170h1zM578 170h1h-1z"/>
<path d="M578 170l2 1zM578 170l2 1h-2z"/>
<path d="M578 174h1zM578 174h1z"/>
<path d="M578 174h1zM578 174h1z"/>
<path d="M578 173l1 1v-1zM578 173l1 1h-1z"/>
<path d="M578 172h2zM578 172h2z"/>
<path d="M578 172l1 1 1-1zM578 172l1 1h-1z"/>
<path d="M578 171l2 1v-1zM578 171l2 1h-2z"/>
<path d="M580 172h1zM580 172h1z"/>
<path d="M580 172l1 1v-1zM580 172l1 1h-2z"/>
<path d="M579 173l2 1v-1zM579 173l2 1h-2z"/>
<path d="M579 174h2zM579 174h2h-2z"/>
<path d="M579 174h2zM579 174h2z"/>
<path d="M579 174l2 1v-1zM579 174l2 1h-3z"/>
<path d="M581 177h3h1zM584 177h1z"/>
<path d="M581 174l1 1v-1zM581 174l1 1h-1z"/>
<path d="M581 174h1zM581 174h1z"/>
<path d="M581 174h1zM581 174h1z"/>
<path d="M581 173l1 1 1-1zM581 173l1 1h-1z"/>
<path d="M580 171l3 1zM580 171l3 1h-2z"/>
<path d="M583 172v1zM583 172v1z"/>
<path d="M581 172l2 1v-1zM581 172l2 1h-2z"/>
<path d="M583 172l3 1zM583 172l3 1h-3z"/>
<path d="M583 173v1zM583 173v1h-1z"/>
<path d="M583 169h1zM583 169h1l-1 1zM584 169l-1 1 6-1zM583 170l6-1 1 1zM589 169l1 1zM590 169v1zM589 169h1zM589 169h1z"/>
<path d="M583 169h1zM583 169h1z"/>
<path d="M582 174h1zM582 174h1z"/>
<path d="M582 174h2zM582 174h2z"/>
<path d="M582 174l2 1v-1zM582 174l2 1h-2z"/>
<path d="M582 175l2 2v-2zM582 175l2 2h-3z"/>
<path d="M585 177h2l1 1zM587 177l1 1z"/>
<path d="M584 175l1 2v-2zM584 175l1 2h-1z"/>
<path d="M583 174h2zM583 174h2z"/>
<path d="M584 174l1 1v-1zM584 174l1 1h-1z"/>
<path d="M583 174h3zM583 174h2z"/>
<path d="M583 173l3 1v-1zM583 173l3 1h-3z"/>
<path d="M585 174h1zM585 174h1z"/>
<path d="M585 174l2 1-1-1zM585 174l2 1h-2z"/>
<path d="M586 152v10zM586 152v10z"/>
<path d="M586 162v5zM586 162v5z"/>
<path d="M586 167v1zM586 167v1z"/>
<path d="M585 175l2 2v-2zM585 175l2 2h-2z"/>
<path d="M585 177h2zM585 177h2h-2z"/>
<path d="M587 167v1zM587 167v1z"/>
<path d="M588 178l3 1zM591 178v1z"/>
<path d="M587 177h1zM587 177h1z"/>
<path d="M587 175l1 2v-2zM587 175l1 2h-1z"/>
<path d="M586 174l2 1v-1zM586 174l2 1h-1z"/>
<path d="M586 174h2zM586 174h2z"/>
<path d="M586 173l3 1zM586 173l3 1h-3z"/>
<path d="M586 174h3zM586 174h2z"/>
<path d="M588 174l1 1zM588 174l1 1h-1z"/>
<path d="M588 175l2 2-1-2zM588 175l2 2h-2z"/>
<path d="M589 169h1zM589 169h1z"/>
<path d="M589 169h1zM589 169h1z"/>
<path d="M589 169h1zM589 169h1z"/>
<path d="M588 177h2zM588 177h2h-2z"/>
<path d="M588 177l3 1-1-1zM588 177l3 1h-3z"/>
<path d="M591 179h3zM594 179h3zM594 178l3 1zM594 178l3 1z"/>
<path d="M590 177l1 1v-1zM590 177l1 1z"/>
<path d="M589 175l2 2v-2zM589 175l2 2h-1z"/>
<path d="M589 174l2 1v-1zM589 174l2 1h-2z"/>
<path d="M589 174h2zM589 174h2z"/>
<path d="M589 174h2zM589 174h2z"/>
<path d="M591 174l3 4zM591 174l3 4h-3z"/>
<path d="M591 178l3 1zM591 178l3 1z"/>
<path d="M591 174h3zM591 174h3z"/>
<path d="M592 174l2 1v-1zM592 174l2 1h-2z"/>
<path d="M592 175l2 4v-4zM592 175l2 4z"/>
<path d="M594 175l2 2-1-2zM594 175l2 2h-2z"/>
<path d="M595 167l3 2zM595 167l3 2h-1z"/>
<path d="M594 177h3h-1zM594 177h3h-3z"/>
<path d="M594 177l3 1v-1zM594 177l3 1h-3z"/>
<path d="M594 174l3 1v-1zM594 174l3 1h-2z"/>
<path d="M597 178v1zM597 178h4z"/>
<path d="M597 174l1 1zM597 174l1 1h-1z"/>
<path d="M595 175l2 2v-2zM595 175l2 2h-1z"/>
<path d="M597 169h1v1zM598 169v1l4-1zM598 170l4-1v1zM602 169v1zM602 169v1zM602 154v15zM602 154v15z"/>
<path d="M596 177h1zM596 177h1z"/>
<path d="M591 176l6 32v-32zM591 176l6 32h-6z"/>
<path d="M597 177v1v-1zM597 177v1z"/>
<path d="M597 175l2 2-1-2zM597 175l2 2h-2z"/>
<path d="M597 177h3h-1zM597 177h3h-3z"/>
<path d="M597 174h3zM597 174h3z"/>
<path d="M597 174l3 1v-1zM597 174l3 1h-2z"/>
<path d="M600 177l1 1zM601 177v1l3-1z"/>
<path d="M597 177l4 1-1-1zM597 177l4 1h-4z"/>
<path d="M598 175l2 2v-2zM598 175l2 2h-1z"/>
<path d="M600 174l2 1zM600 174l2 1h-2z"/>
<path d="M599 177h2h-1zM599 177h2z"/>
<path d="M600 175l3 2-1-2zM600 175l3 2h-3z"/>
<path d="M602 154v15zM602 154v15z"/>
<path d="M600 174h3zM600 174h3z"/>
<path d="M603 177h1zM604 177h3z"/>
<path d="M600 177h4h-1zM600 177h4h-3z"/>
<path d="M600 174h3zM600 174h3z"/>
<path d="M600 174l3 1v-1zM600 174l3 1h-1z"/>
<path d="M602 175l2 2-1-2zM602 175l2 2z"/>
<path d="M603 173v1zM600 174l3-1v1z"/>
<path d="M603 174h1zM603 174h1z"/>
<path d="M603 174h1zM603 174h1z"/>
<path d="M603 174l3 1-2-1zM603 174l3 1h-3z"/>
<path d="M605 172l1 1zM603 173l2-1 1 1z"/>
<path d="M606 175h1v2zM607 175v2l3-2z"/>
<path d="M603 175l4 2-1-2zM603 175l4 2h-3z"/>
<path d="M606 172l1 1zM606 172l1 1h-1z"/>
<path d="M603 173l3 1v-1zM603 173l3 1h-3z"/>
<path d="M603 174h3zM603 174h3z"/>
<path d="M604 174h2zM604 174h2z"/>
<path d="M604 174l3 1-1-1zM604 174l3 1h-1z"/>
<path d="M606 173l2 1zM606 173l2 1h-2z"/>
<path d="M606 174h2zM606 174h2z"/>
<path d="M606 174h2zM606 174h2z"/>
<path d="M608 174h2v1zM610 174v1l3-1z"/>
<path d="M606 174l4 1-2-1zM606 174l4 1h-3z"/>
<path d="M606 172h3zM606 172h3z"/>
<path d="M606 172l3 1v-1zM606 172l3 1h-2z"/>
<path d="M607 173l2 1v-1zM607 173l2 1z"/>
<path d="M608 174h2zM608 174h2z"/>
<path d="M608 174h2zM608 174h2z"/>
<path d="M608 171l1 1h1zM606 172l2-1 1 1z"/>
<path d="M609 172h1zM609 172h1z"/>
<path d="M609 172l3 1zM609 172l3 1h-3z"/>
<path d="M610 170l2 1-1-1zM608 171l2-1 2 1z"/>
<path d="M609 173l4 1zM609 173l4 1h-4z"/>
<path d="M608 171l4 1v-1zM608 171l4 1h-2z"/>
<path d="M611 170h1zM610 170h1z"/>
<path d="M611 170l3 1zM611 170l3 1h-2z"/>
<path d="M610 172h2zM610 172h2z"/>
<path d="M610 172l3 1-1-1zM610 172l3 1z"/>
<path d="M609 174h4zM609 174h4z"/>
<path d="M612 173l1 1zM612 173l1 1z"/>
<path d="M610 174h3zM610 174h3z"/>
<path d="M612 171l4 1-2-1zM612 171l4 1h-4z"/>
<path d="M611 170h4h-1zM611 170h4z"/>
<path d="M613 173l1 1 1-1zM613 173l1 1z"/>
<path d="M612 170l3 1v-1zM612 170l3 1z"/>
<path d="M614 171l2 1-1-1zM614 171l2 1z"/>
<path d="M612 172h4zM612 172h4z"/>
<path d="M612 172l3 1 1-1zM612 172l3 1h-2z"/>
<path d="M613 168h4zM613 168h4z"/>
<path d="M613 168l5 2-1-2zM613 168l5 2z"/>
<path d="M613 168l1 2h3zM611 170l2-2 1 2z"/>
<path d="M617 170h2zM618 170h1z"/>
<path d="M614 170h5zM614 170h5h-4z"/>
<path d="M617 163h1l1 1zM618 163l1 1zM618 163l1 1z"/>
<path d="M616 162h2zM616 162h2z"/>
<path d="M615 171l1 1 2-1zM615 171l1 1z"/>
<path d="M617 162l1 1v-1zM617 162l1 1z"/>
<path d="M617 162h1zM617 162h1z"/>
<path d="M618 162v1zM618 162v1z"/>
<path d="M615 170l3 1 1-1zM615 170l3 1h-3z"/>
<path d="M617 166l3 1-1-1zM616 167l1-1 3 1z"/>
<path d="M619 163l3 2-1-2zM619 163l3 2h-4z"/>
<path d="M617 168l2 2 2-2zM617 168l2 2h-1z"/>
<path d="M617 168h4zM617 168h4z"/>
<path d="M622 161l3 2zM622 161l3 2h-5z"/>
<path d="M618 165l5 1-1-1zM618 165l5 1zM621 163l2 3zM621 163h5l-3 3z"/>
<path d="M618 165l1 1h4zM617 166l1-1 1 1z"/>
<path d="M619 166l4 1v-1zM619 166l4 1h-3zM620 167l1 1 2-1zM616 167h4l1 1zM616 167l1 1h4zM613 168l3-1 1 1z"/>
<path d="M620 163h6h-1zM620 163h6zM622 161l4 2zM622 161h5l-1 2z"/>
<path d="M620 163h1h5zM619 163h1h1z"/>
<path d="M622 161h5zM622 161h5z"/>
</g>
<!-- layer: 0 -->
<g fill="none" stroke="#bababa" stroke-width=".65">
<path d="M272 112l-25-1-13 10M276 112h4M284 112l25 1M313 113h4M321 113l25 1M350 114h4M358 115h24M386 116h4M395 116h24M423 117h4M431 117l25 1M460 118h4"/>
<path d="M468 118l25 1M497 119h4M505 119l25 1-1 18M225 129l-19 15M231 124l-3 2M196 151l-19 16M202 146l-3 3M529 151l-1 24M529 142v5M167 174l-12 10-1 25M173 169l-3 3M528 179v4"/>
<path d="M528 187l-1 25M154 213l-1 4M527 216v4M153 221v25M527 224l-1 25M152 258l-1 25M152 250v4M526 253v4M526 261l-1 24M151 295l-1 24M151 287v4M525 298l-1 24"/>
<path d="M525 290v4M150 332l-1 24M150 323v5M523 334v25M524 326v4M149 368l-1 25M149 360v4M522 371v19l-9 8M523 363l-1 4M148 397v4M148 405l-1 25M504 407l-18 17"/>
<path d="M510 401l-3 3M147 434v4M477 433l-17 17M483 427l-3 3M147 442l-1 25h13M451 458l-9 9h-13M457 452l-3 3M163 467h4M171 467h25M200 467h4M208 467h25M237 467h4"/>
<path d="M245 467h24M273 467h5M282 467h24M310 467h4M318 467h25M347 467h4M355 467h25M384 467h4M392 467h25M421 467h4"/>
</g>
<!-- layer: PDF2_ar_furn -->
<path d="M324 364l102-20v39zM324 412l102-20v39z" fill="none" stroke="#000" stroke-width=".65"/>
<!-- layer: PDF6_AR - 0 -->
<g fill="none" stroke="#000" stroke-width=".65">
<circle cx="405" cy="363" r="4"/>
<circle cx="405" cy="410" r="4"/>
</g>
<!-- layer: PDF5_ar_furn -->
<path d="M225 191v224M390 343v90M395 343h-77v72M390 415h-176v-224h181v37h13v13h-13v41h13v13h-13v138" fill="none" stroke="#bababa" stroke-width=".65"/>
<!-- layer: 0 -->
<g fill="none" stroke="#c7c8ca" stroke-width=".65">
<path d="M203 173l-7 7M213 173l-17 18M223 173l-27 28M233 173l-37 39M244 173l-48 50M254 173l-58 61M264 173l-68 72M274 173l-78 82M285 173l-89 93M295 173l-99 104M305 173l-109 115M315 173l-119 126"/>
<path d="M326 173l-130 136M336 173l-140 147M346 173l-150 158M357 173l-161 169M367 173l-171 179M377 173l-181 190M387 173l-191 201M398 173l-202 212M408 173l-212 223M413 179l-217 227M413 189l-217 228M413 200l-217 228"/>
<path d="M421 213l-209 221M421 202l-220 232M421 235l-189 199M421 224l-199 210M421 256l-168 178M421 245l-179 189M421 267l-158 167M421 278l-148 155M421 299l-127 134M421 288l-138 145M421 310l-117 123M413 330l-99 103"/>
<path d="M421 321l-7 7M413 340l-88 93M413 351l-78 82M413 373l-58 60M413 362l-68 71M413 394l-37 39M413 383l-47 50M413 405l-27 28M413 416l-17 17M413 427l-6 6"/>
</g>
<g fill="#000" stroke="#000" stroke-width=".65">
<path d="M397 98l-3 2zM394 100l3-2z"/>
<path d="M529 105l3-3zM532 102l-3 3z"/>
<path d="M155 168l-2 3zM155 168l-2 3z"/>
<path d="M223 171l3-3zM226 168l-3 3z"/>
<path d="M124 414l3 2zM124 414v-1l3 3z"/>
<path d="M123 465l2 3zM123 465l2 3z"/>
<path d="M147 485l-2 3zM147 485l-3 3z"/>
<path d="M223 488h1l2-3zM226 485l-2 3z"/>
<path d="M396 485l-2 3zM396 485l-2 3z"/>
<path d="M523 485l-2 3zM523 485v1l-2 2z"/>
</g>
<text font-size="21" x="276" y="535">LOT PLAN</text>
<text font-size="11.9" x="676" y="179">S89 DEG 59'W</text>
<g font-size="11.5">
<text x="676" y="151">S01 DEG 46'E</text>
<text x="676" y="165">S45 DEG 53'W</text>
<text x="676" y="193">N01 DEG 46'E</text>
<text x="676" y="209">N51 DEG 47'E</text>
<text x="676" y="222">S88 DEG 14'E</text>
</g>
<text font-size="10.8" x="443" y="211">189.00 SQM.</text>
<text font-size="10.6" x="768" y="221">11.00 MTS</text>
<g font-size="10.1">
<text x="768" y="149">10.48 MTS</text>
<text x="771" y="163">4.31 MTS</text>
<text x="768" y="177">11.51 MTS</text>
<text x="768" y="192">11.00 MTS</text>
<text x="771" y="206">4.57 MTS</text>
</g>
<g font-size="8.8">
<text x="693" y="38">REPUBLIC OF THE PHILIPPINES</text>
<text x="663" y="63">OFFICE OF THE BUILDING OFFICIAL</text>
</g>
<g font-size="8.4">
<text x="668" y="49">DEPARTMENT OF PUBLIC WORKS AND HIGHWAYS</text>
<text x="278" y="548">SCALE:</text>
<text x="356" y="548">MTS.</text>
</g>
<text font-size="8.3" x="693" y="285">VIVIENNE HOUSE MODEL</text>
<g font-size="8.1">
<text x="658" y="120">TECHNICAL DESCRIPTION:</text>
<text x="677" y="134">BEARING</text>
<text x="768" y="134">DISTANCE</text>
<text x="658" y="264">PROJECT TITLE:</text>
<text x="658" y="307">LOCATION:</text>
<text x="698" y="325">BELLEFORT ESTATE</text>
<text x="658" y="350">OWNER:</text>
<text x="658" y="394">ADDRESS:</text>
<text x="658" y="437">SHEET CONTENT:</text>
<text x="720" y="457">LOT PLAN</text>
<text x="658" y="523">CONTRACTOR:</text>
</g>
<g font-size="7.2">
<text x="456" y="98" transform="rotate(2 456 98)">5.24</text>
<text x="182" y="167">2.72</text>
<text x="445" y="198">UNIT ID: BF1- 1526</text>
<text x="456" y="220">LOT AREA</text>
<text x="122" y="447" transform="rotate(-88 122 447)">2.00</text>
<text x="178" y="484">3.06</text>
<text x="452" y="484">4.92</text>
</g>
<g font-size="6.7">
<text x="395" y="165" transform="rotate(-180 395 165)">Roof Line</text>
<text x="427" y="282" transform="rotate(-90 427 282)">Roof Line</text>
<text x="270" y="289">PROPOSED TWO (2)</text>
<text x="267" y="298">STOREY RESIDENCE</text>
<text x="192" y="372" transform="rotate(-90 192 372)">Roof Line</text>
<text x="213" y="377" transform="rotate(-90 213 377)">2nd Floor Line</text>
<text x="223" y="398" transform="rotate(-90 223 398)">Ground Floor Line</text>
<text x="241" y="437" transform="rotate(-180 241 437)">Roof Line</text>
</g>
<g font-size="6">
<text x="656" y="479">DESIGNED BY:</text>
<text x="743" y="479">APPROVED BY:</text>
<text x="807" y="479">MRO</text>
<text x="656" y="493">DRAWN BY:</text>
<text x="721" y="493">FOB</text>
<text x="743" y="493">DATE:</text>
<text x="802" y="493">060225</text>
<text x="656" y="508">CHECKED BY:</text>
</g>
<g font-size="5.4">
<text x="403" y="363" transform="rotate(90 403 363)">1</text>
<text x="403" y="409" transform="rotate(90 403 409)">2</text>
</g>
<text font-size="5" x="714" y="331">Molino, Bacoor Cavite</text>
</svg>
